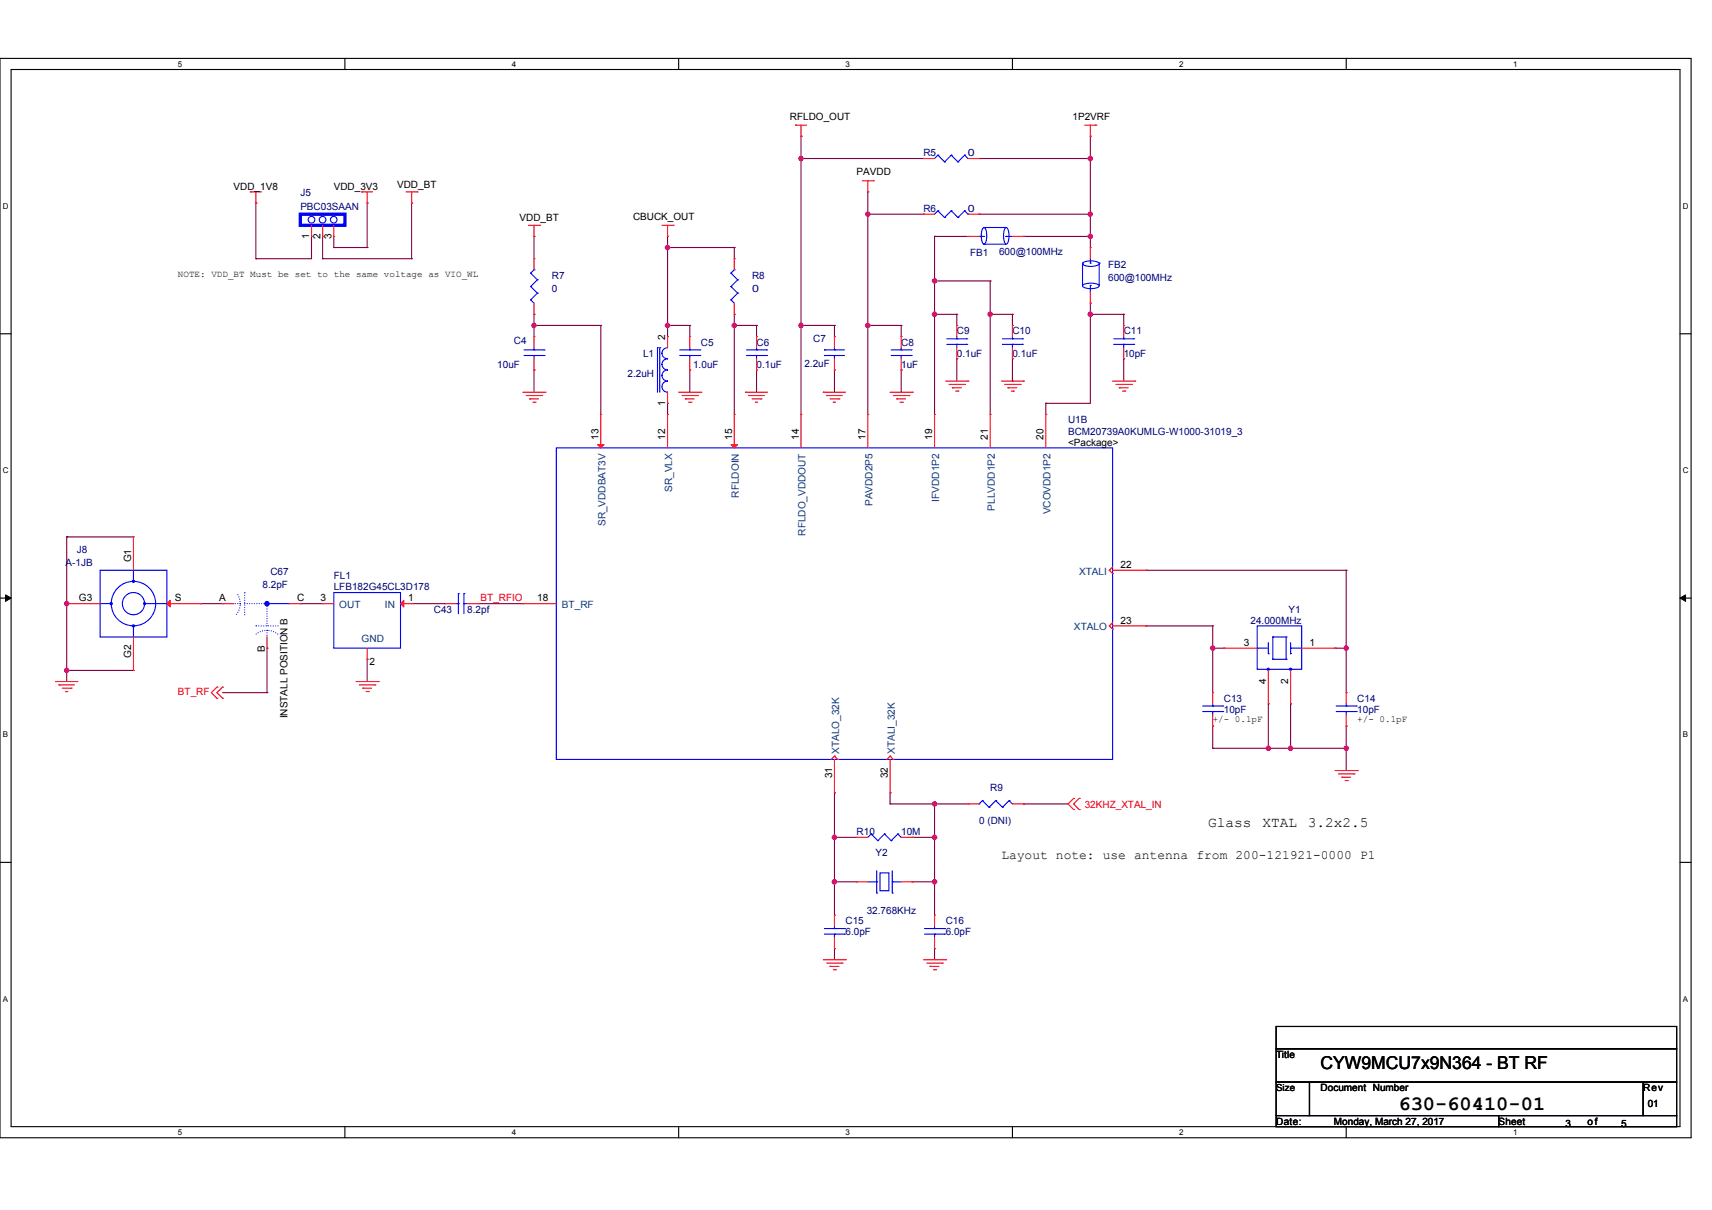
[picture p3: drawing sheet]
<svg xmlns="http://www.w3.org/2000/svg" width="297mm" height="210mm" viewBox="0 0 297 210" stroke-linecap="round" stroke-linejoin="round" font-family="sans-serif">
<path d="M0 10.1h293.4v187.3h-293.4zM1.9 12.1h289.6v183.3h-289.6z" fill="none" stroke="#000" stroke-width=".19"/>
<g fill="#fff">
<path d="M30.9 10.3h.7v1.6h-.7z"/>
<path d="M30.9 195.6h.7v1.6h-.7z"/>
</g>
<path d="M59.8 10.1v2M59.8 195.4v2" fill="none" stroke="#000" stroke-width=".19"/>
<g fill="#fff">
<path d="M88.8 10.3h.7v1.6h-.7z"/>
<path d="M88.8 195.6h.7v1.6h-.7z"/>
</g>
<path d="M117.8 10.1v2M117.8 195.4v2" fill="none" stroke="#000" stroke-width=".19"/>
<g fill="#fff">
<path d="M146.7 10.3h.8v1.6h-.8z"/>
<path d="M146.7 195.6h.8v1.6h-.8z"/>
</g>
<path d="M175.7 10.1v2M175.7 195.4v2" fill="none" stroke="#000" stroke-width=".19"/>
<g fill="#fff">
<path d="M204.6 10.3h.8v1.6h-.8z"/>
<path d="M204.6 195.6h.8v1.6h-.8z"/>
</g>
<path d="M233.6 10.1v2M233.6 195.4v2" fill="none" stroke="#000" stroke-width=".19"/>
<g fill="#fff">
<path d="M262.5 10.3h.8v1.6h-.8z"/>
<path d="M262.5 195.6h.8v1.6h-.8z"/>
<path d="M.5 35h1v1.5h-1z"/>
<path d="M292 35h1v1.5h-1z"/>
<path d="M.5 80.8h1v1.6h-1z"/>
<path d="M292 80.8h1v1.6h-1z"/>
</g>
<path d="M0 57.9h1.9M291.5 57.9h1.9" fill="none" stroke="#000" stroke-width=".19"/>
<g fill="#fff">
<path d="M.5 126.7h.9v1.5h-.9z"/>
<path d="M292 126.7h.9v1.5h-.9z"/>
</g>
<path d="M0 103.8h1.9M291.5 103.8h1.9" fill="none" stroke="#000" stroke-width=".19"/>
<path d="M1 103.2l.9 .6-.9 .5zM291.5 103.8l.9-.6v1.1z" fill="#000" stroke="#000" stroke-width=".17"/>
<g fill="#fff">
<path d="M.5 172.5h.9v1.6h-.9z"/>
<path d="M292 172.5h.9v1.6h-.9z"/>
</g>
<path d="M0 149.6h1.9M291.5 149.6h1.9M221.4 178.1h69.5v3.8h-69.5zM221.4 181.9h69.5v5.8h-69.5zM221.4 187.7h5.8v5.8h-5.8zM221.4 193.5h38.6v1.9h-38.6zM227.2 187.7h57.9v5.8h-57.9zM260 193.5h30.9v1.9h-30.9zM285.1 187.7h5.8v5.8h-5.8z" fill="none" stroke="#000" stroke-width=".19"/>
<g fill="none" stroke="#800040" stroke-width=".19">
<path d="M44.4 35.2h.1M44.4 35.2v9.7M63.7 35.2h.1M63.7 35.2v7.7M71.4 35.2h.1M71.4 35.2v9.7M139 23.6h.1M139 27.5h.1M139 23.6v48.3M139 27.5h21.2M150.6 33.3h.1M150.6 37.2h.1"/>
<path d="M150.6 33.3v38.6M150.6 37.2h9.6M169.9 27.5h.1M169.9 37.2h.1M169.9 27.5h19.3M169.9 37.2h19.3M189.2 23.6h.1M189.2 27.5h.1M189.2 37.2h.1M189.2 23.6v19.3M44.4 44.9h.1M54 41h.1"/>
<path d="M54 41v3.9h-9.6M56 44.9h.1M56 44.9h15.4M56 41v3.9M57.9 42.9h.1M57.9 42.9h5.8M57.9 41v1.9M63.7 42.9h.1M71.4 44.9h.1M92.7 56.5h.1M92.7 54.5h.1M92.7 41h.1"/>
<path d="M92.7 56.5h11.5M92.7 41v3.9M92.7 54.5v3.9M104.2 56.5h.1M104.2 56.5v15.4M115.8 56.5h.1M115.8 41h.1M115.8 42.9h.1M115.8 56.5h3.9M115.8 41v17.4M115.8 42.9h11.6M119.7 56.5h.1"/>
<path d="M119.7 56.5v1.9M127.4 56.5h.1M127.4 42.9h.1M127.4 54.5h.1M127.4 56.5h3.9M127.4 42.9v2M127.4 54.5v17.4M131.3 56.5h.1M131.3 56.5v1.9M139 56.5h.1M139 56.5h5.8M144.8 56.5h.1"/>
<path d="M144.8 56.5v1.9M150.6 56.5h.1M150.6 56.5h5.8M156.4 56.5h.1M156.4 56.5v1.9M162.1 41h.1M162.1 54.5h.1M162.1 48.7h.1M162.1 41v30.9M162.1 41h5.8M162.1 54.5h3.9M162.1 48.7h9.7"/>
<path d="M166 54.5h.1M166 54.5v2M171.8 54.5h.1M171.8 48.7h.1M171.8 54.5h3.9M171.8 48.7v23.2M175.7 54.5h.1M175.7 54.5v2M177.6 41h.1M177.6 41h11.6M189.2 54.5h.1M189.2 41h.1"/>
<path d="M189.2 52.6h.1M189.2 54.5h5.8M189.2 52.6v17.4h-7.7M195 54.5h.1M195 54.5v2M92.7 64.2h.1M92.7 64.2v3.8M115.8 70h.1M115.8 70v1.9M119.7 64.2h.1M119.7 64.2v3.8M131.3 64.2h.1"/>
<path d="M131.3 64.2v3.8M144.8 64.2h.1M144.8 64.2v3.8M156.4 64.2h.1M156.4 64.2v3.8M166 62.2h.1M166 62.2v3.9M175.7 66.1h.1M175.7 62.2v3.9M181.5 70h.1M181.5 70v1.9M195 62.2h.1"/>
<path d="M195 62.2v3.9M11.6 93.1h.1M11.6 93.1v25.1M11.6 93.1h11.6M198.8 98.9h.1M198.8 98.9h34.8M233.6 98.9h.1M233.6 98.9v21.3M11.6 104.7h.1M11.6 116.3h.1M11.6 116.3h11.6M34.7 104.7h.1"/>
<path d="M34.7 104.7h3.9M46.3 112.4h.1M46.3 112.4v7.8M52.1 104.7h.1M52.1 104.7h3.9M63.7 114.4h.1M63.7 114.4v3.8M71.4 104.7h5.8M77.2 104.7h.1M83 104.7h7.7M90.7 104.7h.1M198.8 108.6h.1"/>
<path d="M198.8 108.6h11.6M210.4 112.4h.1M210.4 108.6h.1M210.4 112.4h1.9M210.4 108.6v11.6M231.6 112.4h.1M231.6 112.4h2M233.6 112.4h.1M38.6 120.2h7.7M46.3 120.2h.1M144.8 137.5h.1M144.8 137.5v21.3"/>
<path d="M154.4 137.5h.1M154.4 139.5h.1M154.4 137.5v2M154.4 139.5h13.5M162.1 139.5h.1M162.1 139.5v19.3M177.6 139.5h.1M177.6 139.5h7.7M210.4 126h.1M210.4 129.8h.1M210.4 126v3.8M210.4 129.8h23.2"/>
<path d="M220.1 122.1h.1M220.1 129.8h.1M220.1 122.1v7.7M223.9 122.1h.1M223.9 129.8h.1M223.9 122.1v7.7M233.6 129.8h.1M233.6 126h.1M233.6 126v7.7M144.8 153h.1M144.8 145.3h.1M144.8 153h3.8"/>
<path d="M144.8 145.3h3.8M158.3 153h.1M158.3 145.3h.1M158.3 153h3.8M158.3 145.3h3.8M162.1 145.3h.1M162.1 153h.1M144.8 164.6h.1M144.8 164.6v1.9M162.1 164.6h.1M162.1 164.6v1.9"/>
</g>
<g fill="#f0f" stroke="#f0f" stroke-width=".19">
<circle cx="92.6" cy="56.5" r=".38"/>
<circle cx="115.8" cy="56.5" r=".38"/>
<circle cx="150.6" cy="37.2" r=".38"/>
<circle cx="150.6" cy="56.5" r=".38"/>
<circle cx="139" cy="56.5" r=".38"/>
<circle cx="162.1" cy="54.5" r=".38"/>
<circle cx="189.2" cy="41" r=".38"/>
<circle cx="171.8" cy="54.5" r=".38"/>
<circle cx="189.2" cy="54.5" r=".38"/>
<circle cx="144.8" cy="153" r=".38"/>
<circle cx="162.1" cy="153" r=".38"/>
<circle cx="162.1" cy="145.2" r=".38"/>
<circle cx="144.8" cy="145.2" r=".38"/>
<circle cx="162.1" cy="48.7" r=".38"/>
<circle cx="162.1" cy="139.5" r=".38"/>
<circle cx="127.4" cy="56.5" r=".38"/>
<circle cx="115.8" cy="42.9" r=".38"/>
<circle cx="210.4" cy="112.4" r=".38"/>
<circle cx="223.9" cy="129.8" r=".38"/>
<circle cx="220.1" cy="129.8" r=".38"/>
<circle cx="233.6" cy="112.4" r=".38"/>
<circle cx="233.6" cy="129.8" r=".38"/>
<circle cx="189.2" cy="27.5" r=".38"/>
<circle cx="139" cy="27.5" r=".38"/>
<circle cx="189.2" cy="37.2" r=".38"/>
<circle cx="11.6" cy="116.3" r=".38"/>
<circle cx="11.6" cy="104.7" r=".38"/>
</g>
<g fill="none" stroke="#f00" stroke-width=".19">
<path d="M43.4 33.3h.1M43.4 33.3h2M44.4 35.2h.1M44.4 33.3v1.9M54 39.1v1.9M56 39.1v1.9M57.9 39.1v1.9M62.7 33.3h.1M62.7 33.3h2M63.7 35.2h.1M63.7 33.3v1.9M70.5 33.3h1.9"/>
<path d="M71.4 35.2h.1M71.4 33.3v1.9M72.4 33.3h.1M91.7 39.1h1.9M92.7 39.1v1.9M93.6 39.1h.1M114.9 39.1h1.9M115.8 39.1v1.9M116.8 39.1h.1M138 21.7h.1M138 21.7h2M139 23.6h.1"/>
<path d="M139 21.7v1.9M149.6 31.4h1.9M150.6 33.3h.1M150.6 31.4v1.9M151.5 31.4h.1M160.2 27.5h.1M160.2 37.2h.1M160.2 27.5h1.9M160.2 37.2h1.9M167.9 27.5h2M167.9 37.2h2M169.9 27.5h.1"/>
<path d="M169.9 37.2h.1M188.2 21.7h1.9M189.2 23.6h.1M189.2 21.7v1.9M190.1 21.7h.1M54 41h.1M56 41h.1M57.9 41h.1M92.7 41h.1M92.7 58.4h.1M92.7 54.5h.1M92.7 44.9h.1"/>
<path d="M92.7 44.9v1.9M92.7 52.6v1.9M92.7 58.4v1.9M115.8 41h.1M115.8 58.4h.1M115.8 58.4v1.9M119.7 58.4h.1M119.7 58.4v1.9M127.4 54.5h.1M127.4 44.9h.1M127.4 44.9v1.9M127.4 52.6v1.9"/>
<path d="M131.3 58.4h.1M131.3 58.4v1.9M144.8 58.4h.1M144.8 58.4v1.9M156.4 58.4h.1M156.4 58.4v1.9M166 56.5h.1M166 56.5v1.9M167.9 41h.1M167.9 41h2M175.7 56.5h.1M175.7 56.5v1.9"/>
<path d="M175.7 41h1.9M177.6 41h.1M189.2 52.6h.1M189.2 42.9h.1M189.2 42.9v2M189.2 50.7v1.9M195 56.5h.1M195 56.5v1.9M90.7 68h3.9M91.3 68.6h2.7M91.9 69.2h.1M91.9 69.2h1.5"/>
<path d="M92.5 69.8h.3M92.7 64.2h.1M92.7 62.2v2M92.8 69.8h.1M94 68.6h.1M94.6 68h.1M104.2 71.9h.1M104.2 71.9v5.8M115.8 70h.1M115.8 71.9h.1M115.8 68v2M115.8 71.9v5.8"/>
<path d="M117.8 68h3.8M118.3 68.6h2.7M118.9 69.2h.1M118.9 69.2h1.5M119.5 69.8h.4M119.7 64.2h.1M119.7 62.2v2M119.9 69.8h.1M121 68.6h.1M121.6 68h.1M127.4 71.9h.1M127.4 71.9v5.8"/>
<path d="M129.3 68h.1M129.3 68h3.9M129.9 68.6h.1M129.9 68.6h2.7M130.5 69.2h1.5M131.1 69.8h.1M131.1 69.8h.4M131.3 64.2h.1M131.3 62.2v2M132 69.2h.1M139 71.9h.1M139 71.9v5.8"/>
<path d="M142.8 68h.1M142.8 68h3.9M143.4 68.6h.1M143.4 68.6h2.7M144 69.2h1.6M144.6 69.8h.1M144.6 69.8h.4M144.8 64.2h.1M144.8 62.2v2M145.6 69.2h.1M150.6 71.9h.1M150.6 71.9v5.8"/>
<path d="M154.4 68h3.9M155 68.6h2.7M155.6 69.2h.1M155.6 69.2h1.5M156.2 69.8h.3M156.4 64.2h.1M156.4 62.2v2M156.5 69.8h.1M157.7 68.6h.1M158.3 68h.1M162.1 71.9h.1M162.1 71.9v5.8"/>
<path d="M164.1 66.1h3.8M164.7 66.7h2.7M165.2 67.3h.1M165.2 67.3h1.6M165.8 67.8h.4M166 62.2h.1M166 60.3v1.9M166.2 67.8h.1M167.4 66.7h.1M167.9 66.1h.1M171.8 71.9h.1M171.8 71.9v5.8"/>
<path d="M173.7 66.1h3.9M174.3 66.7h2.7M174.9 67.3h.1M174.9 67.3h1.5M175.5 67.8h.4M175.7 62.2h.1M175.7 60.3v1.9M175.9 67.8h.1M177 66.7h.1M177.6 66.1h.1M181.5 71.9h.1M181.5 71.9v5.8"/>
<path d="M193 66.1h3.9M193.6 66.7h2.7M194.2 67.3h.1M194.2 67.3h1.5M194.8 67.8h.4M195 62.2h.1M195 60.3v1.9M195.2 67.8h.1M196.3 66.7h.1M196.9 66.1h.1M23.2 93.1h.1M23.2 93.1v5.8"/>
<path d="M192.5 98.9h.1M192.5 98.9l.5 .6M193 99.5h.1M193 98.4l-.5 .5M193 98.9h5.8M198.8 98.9h.1M9.7 118.2h.1M9.7 118.2h3.8M10.2 118.8h.1M10.2 118.8h2.7M10.8 119.4h1.6M11.4 120h.1"/>
<path d="M11.4 120h.4M11.6 104.7h.1M11.6 104.7h5.8M12.4 119.4h.1M23.2 116.3h.1M23.2 110.5v5.8M29 104.7h5.7M34.7 104.7h.1M37.6 119.2h.1M37.6 119.2l-.9 1 .9 .9M38.6 119.2h.1M38.6 104.7h.1"/>
<path d="M38.6 119.2l-1 1 1 .9M38.6 104.7h1.9M46.3 112.4h.1M46.3 110.5v1.9M50.2 104.7h1.9M52.1 104.7h.1M56 104.7h.1M56 104.7h1.9M61.8 118.2h3.8M62.3 118.8h2.7M62.9 119.4h.1M62.9 119.4h1.6"/>
<path d="M63.5 120h.4M63.7 114.4h.1M63.7 112.4v2M63.9 120h.1M65 118.8h.1M65.6 118.2h.1M69.5 104.7h1.9M71.4 104.7h.1M77.2 104.7h.1M77.2 104.7h1.9M81.1 104.7h1.9M83 104.7h.1"/>
<path d="M90.7 104.7h.1M90.7 104.7h5.8M192.5 108.6h.1M192.5 108.6l.5 .5M193 109.1h.1M193 108l-.5 .6M193 108.6h5.8M198.8 108.6h.1M212.3 112.4h.1M212.3 112.4h5.8M220.1 116.3v5.8M223.9 116.3v5.8"/>
<path d="M225.8 112.4h5.8M231.6 112.4h.1M37.6 121.1h.1M38.6 121.1h.1M144.8 131.2h.1M144.8 137.5h.1M144.8 131.7v5.8M144.8 131.2l-.6 .5M144.8 131.2l.6 .5M145.4 131.7h.1M154.4 131.2h.1M154.4 137.5h.1"/>
<path d="M154.4 131.2l-.5 .5M154.4 131.2l.6 .5M154.4 131.7v5.8M155 131.7h.1M167.9 139.5h.1M167.9 139.5h2M175.7 139.5h1.9M177.6 139.5h.1M186.3 138.5h.1M186.3 138.5l-1 1 1 .9M187.2 138.5h.1M187.2 138.5l-.9 1 .9 .9"/>
<path d="M210.4 120.2h.1M210.4 126h.1M210.4 120.2v1.9M210.4 124v2M220.1 122.1h.1M223.9 122.1h.1M231.6 133.7h3.9M232.2 134.3h2.7M232.8 134.8h.1M232.8 134.8h1.5M233.4 135.4h.4M233.6 120.2h.1"/>
<path d="M233.6 126h.1M233.6 120.2v1.9M233.6 124v2M233.8 135.4h.1M234.9 134.3h.1M235.5 133.7h.1M144.8 158.8h.1M144.8 158.8v1.9M148.6 153h.1M148.6 145.3h.1M148.6 153h2M148.6 145.3h2"/>
<path d="M156.4 153h1.9M156.4 145.3h1.9M158.3 153h.1M158.3 145.3h.1M162.1 158.8h.1M162.1 158.8v1.9M186.3 140.4h.1M187.2 140.4h.1M142.8 166.5h3.9M143.4 167.1h2.7M144 167.6h.1M144 167.6h1.6"/>
<path d="M144.6 168.2h.4M144.8 164.6h.1M144.8 162.6v2M145 168.2h.1M146.1 167.1h.1M146.7 166.5h.1M160.2 166.5h3.9M160.8 167.1h2.7M161.4 167.6h.1M161.4 167.6h1.5M162 168.2h.3M162.1 164.6h.1"/>
<path d="M162.1 162.6v2M162.3 168.2h.1M163.5 167.1h.1M164.1 166.5h.1"/>
</g>
<g fill="none" stroke="#00f" stroke-width=".19" stroke-dasharray="0 .4">
<path d="M40.5 104.7h.1M41 106.6l.4-.7 .3-1.2M41.7 104.7l-.1-.8-.6-1.1M41.7 104.7h-1.2M42.5 104.7h3.8M42.5 106.7v-3.9M42.5 102.8h.1M44.4 108.6h.1M46.3 108.6v-3.9M46.3 104.7h.1M46.3 109.4v1.1M46.3 110.5h.1"/>
<path d="M46.3 109.4l-.8 .1-1.1 .5M48.2 110l-.7-.4-1.2-.2M48.3 108.6h-3.9"/>
</g>
<g fill="#00f" stroke="#00f" stroke-width=".19">
<circle cx="46.3" cy="104.7" r=".38"/>
<circle cx="23.2" cy="108.6" r=".19"/>
<circle cx="23.2" cy="100.9" r=".19"/>
<circle cx="25.1" cy="104.7" r=".19"/>
<circle cx="19.3" cy="104.7" r=".19"/>
<circle cx="223.9" cy="116.1" r=".19"/>
<circle cx="220.1" cy="116.1" r=".19"/>
</g>
<g fill="none" stroke="#00f" stroke-width=".19">
<path d="M162.7 26.9h.1M162.7 36.6h.1M162.7 26.9l-.6 .6M162.7 26.9l1.2 1.2M162.7 36.6l-.6 .6M162.7 36.6l1.2 1.1M163.9 28.1h.1M163.9 37.7h.1M165 26.9h.1M165 36.6h.1M165 26.9l-1.1 1.2M165 26.9l1.2 1.2"/>
<path d="M165 36.6l-1.1 1.1M165 36.6l1.2 1.1M166.2 28.1h.1M166.2 37.7h.1M167.4 26.9h.1M167.4 36.6h.1M167.4 26.9l-1.2 1.2M167.4 26.9l.5 .6M167.4 36.6l-1.2 1.1M167.4 36.6l.5 .6M167.9 27.5h.1M167.9 37.2h.1"/>
<path d="M170.5 39.6l.2-.1a2.48 2.48 0 0 1 .2 2.7l-.2 .2a2.48 2.48 0 0 1-.2-2.8zM170.6 39.5h.1M170.6 39.5h3.9M174.4 39.6l.2-.1a2.48 2.48 0 0 1 .2 2.7l-.2 .2a2.48 2.48 0 0 1-.2-2.8zM92.1 52h.1M92.1 49.7h.1M92.1 47.4h.1M92.1 52l.6 .6M92.1 49.7l1.1 1.2M92.1 47.4l1.1 1.1M92.7 46.8h.1M92.7 46.8l-.6 .6"/>
<path d="M93.2 50.9h.1M93.2 48.5h.1M93.2 50.9l-1.1 1.1M93.2 48.5l-1.1 1.2M126.8 52h.1M126.8 49.7h.1M126.8 47.4h.1M126.8 52l.6 .6M126.8 49.7l1.2 1.2M126.8 47.4l1.2 1.1M127.4 46.8h.1M127.4 46.8l-.6 .6"/>
<path d="M128 50.9h.1M128 48.5h.1M128 50.9l-1.2 1.1M128 48.5l-1.2 1.2M164.3 59.7h3.4M164.3 58.8h3.4M166 58.8h.1M166 59.7h.1M166 58.4v.4M166 59.7v.6M167.7 59.7h.1M167.7 58.8h.1"/>
<path d="M169.9 41h.7M170.6 42.4h.1M170.6 41h.1M170.6 42.4h3.9M173.9 59.7h3.5M173.9 58.8h3.5M174.5 41h.1M174.5 41h1.2M175.7 58.8h.1M175.7 59.7h.1M175.7 58.4v.4M175.7 59.7v.6"/>
<path d="M177.4 59.7h.1M177.4 58.8h.1M187.8 45.6h.1M187.8 45.6v3.9M187.9 49.4a3.2 3.2 0 0 1 2.7 0l.1 .2a2.48 2.48 0 0 1-2.8 .2l-.1-.2zM187.9 45.5a3.2 3.2 0 0 1 2.7 0l.1 .2a2.48 2.48 0 0 1-2.8 .2l-.1-.2zM189.2 49.5h.1M189.2 45.6h.1M189.2 44.9v.7M189.2 49.5v1.2M190.7 45.6h.1M190.7 45.6v3.9"/>
<path d="M193.2 59.7h3.5M193.2 58.8h3.5M195 58.8h.1M195 59.7h.1M195 58.4v.4M195 59.7v.6M196.7 59.7h.1M196.7 58.8h.1M90.9 61.7h3.5M90.9 60.7h3.5M92.7 60.7h.1M92.7 61.7h.1"/>
<path d="M92.7 60.3v.4M92.7 61.7v.5M94.4 61.7h.1M94.4 60.7h.1M96.5 77.7h96.5v54h-96.5zM114.1 60.3h.1M114.1 60.3v7.7M114.5 60.3h.1M114.5 60.3v7.7M115.8 64.2a.96 .96 0 0 0-.9 1v-.1a.96 .96 0 0 0 .9 1 .96 .96 0 0 0-.9 1 .96 .96 0 0 0 .9 .9M115.8 60.3a.96 .96 0 0 0-.9 1 .96 .96 0 0 0 .9 .9 .96 .96 0 0 0-.9 1 .96 .96 0 0 0 .9 1M117.9 61.7h3.5"/>
<path d="M117.9 60.7h3.5M119.7 60.7h.1M119.7 61.7h.1M119.7 60.3v.4M119.7 61.7v.5M121.4 61.7h.1M121.4 60.7h.1M129.5 61.7h3.5M129.5 60.7h3.5M131.3 60.7h.1M131.3 61.7h.1M131.3 60.3v.4"/>
<path d="M131.3 61.7v.5M133 61.7h.1M133 60.7h.1M143 61.7h.1M143 60.7h.1M143 61.7h3.5M143 60.7h3.5M144.8 60.7h.1M144.8 61.7h.1M144.8 60.3v.4M144.8 61.7v.5M154.6 61.7h3.5"/>
<path d="M154.6 60.7h3.5M156.4 60.7h.1M156.4 61.7h.1M156.4 60.3v.4M156.4 61.7v.5M158.1 61.7h.1M158.1 60.7h.1M17.4 98.9h11.6v11.6h-11.6zM23.2 98.9v2M17.4 104.7h1.9M19.3 104.7h.1M23.2 108.6h.1"/>
<path d="M23.2 100.9h.1M23.2 108.6v1.9M25.1 104.7h.1M25.1 104.7h3.9M46.3 104.7h3.9M50.2 104.7h.1M57.9 102.8h11.6v9.6h-11.6zM79.1 104.7h.4M79.5 104.7h.1M79.5 103h.1M79.5 103v3.5M80.5 103h.1"/>
<path d="M80.5 104.7h.1M80.5 104.7h.6M80.5 103v3.5M218.1 108.6h7.7v7.5h-7.7zM218.1 112.4h.1M218.1 112.4h2M220.1 113.4h.1M220.1 111.5v1.9M220.8 114.4h.1M220.8 110.5h.1M220.8 114.4h2.3M220.8 110.5v3.9"/>
<path d="M220.8 110.5h2.3M223.1 114.4h.1M223.1 110.5h.1M223.1 110.5v3.9M223.9 113.4h.1M223.9 112.4h.1M223.9 111.5v1.9M223.9 112.4h1.9M169.9 139.5h.1M170.5 138.9h.1M170.5 138.9l1.1 1.1M170.5 138.9l-.6 .6"/>
<path d="M172.8 138.9h.1M172.8 138.9l1.1 1.1M172.8 138.9l-1.2 1.1M175.1 138.9h.1M175.1 138.9l.6 .6M175.1 138.9l-1.2 1.1M208.7 123.4h3.4M208.7 122.5h3.4M210.4 122.5h.1M210.4 123.4h.1M210.4 122.1v.4M210.4 123.4v.6"/>
<path d="M212.1 123.4h.1M212.1 122.5h.1M231.8 123.4h3.5M231.8 122.5h3.5M233.6 122.5h.1M233.6 123.4h.1M233.6 122.1v.4M233.6 123.4v.6M235.3 123.4h.1M235.3 122.5h.1M150.6 153h1.5M151.2 144.7h.1"/>
<path d="M151.2 144.7l-.6 .6M151.2 144.7l1.1 1.1M152.1 153h.1M152.1 154.9h.1M152.1 151v3.9M152.3 145.8h.1M152.7 151.4h1.5v3.1h-1.5zM153.5 144.7h.1M153.5 144.7l-1.2 1.1M153.5 144.7l1.1 1.1M154.6 145.8h.1M154.8 153h.1"/>
<path d="M154.8 154.9h.1M154.8 153h1.6M154.8 151v3.9M155.8 144.7h.1M155.8 144.7l-1.2 1.1M155.8 144.7l.6 .6M156.4 145.3h.1M171.6 140h.1M173.9 140h.1M143 162h3.5M143 161.1h3.5M144.8 161.1h.1"/>
<path d="M144.8 162h.1M144.8 160.7v.4M144.8 162v.6M146.5 162h.1M146.5 161.1h.1M160.4 162h3.5M160.4 161.1h3.5M162.1 161.1h.1M162.1 162h.1M162.1 160.7v.4M162.1 162v.6M163.9 162h.1"/>
<path d="M163.9 161.1h.1"/>
<circle cx="54" cy="38.1" r=".57"/>
<circle cx="56" cy="38.1" r=".57"/>
<circle cx="57.9" cy="38.1" r=".57"/>
<circle cx="23.2" cy="104.7" r="3.9"/>
<circle cx="23.2" cy="104.7" r="1.93"/>
</g>
<g fill="#f00" stroke="#f00" stroke-width=".19">
<path d="M69.5 104.7l.6-.6v1.2z"/>
<path d="M29 104.7l.5-.6v1.2z"/>
<path d="M126.8 77.1h1.2l-.6 .6z"/>
<path d="M103.7 77.1h1.1l-.6 .6z"/>
</g>
<path d="M52.1 37.2h7.7v1.9h-7.7z" fill="none" stroke="#00f" stroke-width=".57"/>
<text font-size="3.5" x="242.6" y="192.6">630-60410-01</text>
<text font-size="3.1" x="229.1" y="185.5">CYW9MCU7x9N364 - BT RF</text>
<g font-size="2.5">
<text x="209.6" y="143.4">Glass</text>
<text x="219" y="143.4">XTAL</text>
<text x="226.9" y="143.4">3.2x2.5</text>
</g>
<text font-size="2.2" x="173.7" y="149">Layout note: use antenna from 200-121921-0000 P1</text>
<g font-size="1.7">
<text x="137.1" y="20.8">RFLDO_OUT</text>
<text x="186.1" y="20.8">1P2VRF</text>
<text x="40.5" y="32.9">VDD_1V8</text>
<text x="57.9" y="32.9">VDD_3V3</text>
<text x="68.9" y="32.5">VDD_BT</text>
<text x="148.6" y="30.4">PAVDD</text>
<text x="53.7" y="41.4" transform="rotate(-90 53.7 41.4)">1</text>
<text x="55.6" y="41.4" transform="rotate(-90 55.6 41.4)">2</text>
<text x="57.5" y="41.4" transform="rotate(-90 57.5 41.4)">3</text>
<text x="90.1" y="38.3">VDD_BT</text>
<text x="109.8" y="38.1">CBUCK_OUT</text>
<text x="115.4" y="59" transform="rotate(-90 115.4 59)">2</text>
<text x="115.4" y="70.4" transform="rotate(-90 115.4 70.4)">1</text>
<text x="103.8" y="76.3" transform="rotate(-90 103.8 76.3)">13</text>
<text x="115.4" y="76.3" transform="rotate(-90 115.4 76.3)">12</text>
<text x="127" y="76.3" transform="rotate(-90 127 76.3)">15</text>
<text x="138.6" y="76.3" transform="rotate(-90 138.6 76.3)">14</text>
<text x="150.2" y="76.3" transform="rotate(-90 150.2 76.3)">17</text>
<text x="161.8" y="76.3" transform="rotate(-90 161.8 76.3)">19</text>
<text x="171.4" y="76.3" transform="rotate(-90 171.4 76.3)">21</text>
<text x="181.1" y="76.3" transform="rotate(-90 181.1 76.3)">20</text>
<text x="185.3" y="77.3">&lt;Package&gt;</text>
<text x="22.8" y="97.6" transform="rotate(-90 22.8 97.6)">G1</text>
<text x="194.4" y="98.5">22</text>
<text x="13.7" y="104.3">G3</text>
<text x="30.3" y="104.3">S</text>
<text x="38" y="104.3">A</text>
<text x="51.5" y="104.3">C</text>
<text x="55.6" y="104.3">3</text>
<text x="70.8" y="104.3">1</text>
<text x="93.2" y="104.3">18</text>
<text x="45.9" y="113" transform="rotate(-90 45.9 113)">B</text>
<text x="194.4" y="108.2">23</text>
<text x="215.8" y="112">3</text>
<text x="227.2" y="112">1</text>
<text x="22.8" y="114.2" transform="rotate(-90 22.8 114.2)">G2</text>
<text x="64.1" y="115.4">2</text>
<text x="219.7" y="118.6" transform="rotate(-90 219.7 118.6)">4</text>
<text x="223.5" y="118.6" transform="rotate(-90 223.5 118.6)">2</text>
<text x="49.9" y="124.6" transform="rotate(-90 49.9 124.6)">INSTALL POSITION B</text>
<text x="144.4" y="135" transform="rotate(-90 144.4 135)">31</text>
<text x="154" y="135" transform="rotate(-90 154 135)">32</text>
<text x="221.4" y="183.5">Title</text>
<text x="221.4" y="189.2">Size</text>
<text x="229.1" y="189.3">Document Number</text>
<text x="285.1" y="189.3">Rev</text>
<text x="285.9" y="192">01</text>
<text x="221.4" y="195.1">Date:</text>
<text x="231.4" y="195.1">Monday, March 27, 2017</text>
<text x="260" y="195.1">Sheet</text>
<text x="271.6" y="195.5">3</text>
<text x="275.5" y="195.1">of</text>
<text x="281.3" y="195.5">5</text>
</g>
<g font-size="1.7" fill="#000080">
<text x="160.2" y="27.1">R5</text>
<text x="167.9" y="27.1">0</text>
<text x="52.1" y="34.1">J5</text>
<text x="52.1" y="36.4">PBC03SAAN</text>
<text x="160.2" y="36.8">R6</text>
<text x="167.9" y="36.8">0</text>
<text x="168.3" y="44.5">FB1</text>
<text x="173.3" y="44.3">600@100MHz</text>
<text x="192.3" y="46.4">FB2</text>
<text x="95.7" y="48.4">R7</text>
<text x="95.7" y="50.7">0</text>
<text x="130.5" y="48.4">R8</text>
<text x="130.5" y="50.7">0</text>
<text x="192.3" y="48.8">600@100MHz</text>
<text x="89.2" y="59.7">C4</text>
<text x="121.6" y="59.9">C5</text>
<text x="131.3" y="59.9">C6</text>
<text x="141.1" y="59.4">C7</text>
<text x="156.4" y="59.9">C8</text>
<text x="166" y="58">C9</text>
<text x="175.7" y="58">C10</text>
<text x="195" y="58">C11</text>
<text x="86.3" y="63.8">10uF</text>
<text x="108.9" y="65.3">2.2uH</text>
<text x="111.6" y="61.9">L1</text>
<text x="120.3" y="63.8">1.0uF</text>
<text x="131.3" y="63.8">0.1uF</text>
<text x="139.6" y="63.6">2.2uF</text>
<text x="156.4" y="63.8">1uF</text>
<text x="166" y="61.9">0.1uF</text>
<text x="175.7" y="61.9">0.1uF</text>
<text x="195" y="61.9">10pF</text>
<text x="185.3" y="73.5">U1B</text>
<text x="185.3" y="75.4">BCM20739A0KUMLG-W1000-31019_3</text>
<text x="13.3" y="95.8">J8</text>
<text x="11.4" y="98.2">A-1JB</text>
<text x="46.9" y="99.7">C67</text>
<text x="57.9" y="100.5">FL1</text>
<text x="45.6" y="102">8.2pF</text>
<text x="57.9" y="102.4">LFB182G45CL3D178</text>
<text x="75.3" y="106.3">C43</text>
<text x="81.1" y="106.3">8.2pf</text>
<text x="223.5" y="106.3">Y1</text>
<text x="217" y="108.2">24.000MHz</text>
<text x="212.3" y="121.7">C13</text>
<text x="212.3" y="123.6">10pF</text>
<text x="235.5" y="121.7">C14</text>
<text x="235.5" y="123.6">10pF</text>
<text x="171.8" y="137.2">R9</text>
<text x="169.9" y="143">0 (DNI)</text>
<text x="148.6" y="144.9">R10</text>
<text x="151.9" y="148.6">Y2</text>
<text x="156.4" y="144.9">10M</text>
<text x="146.7" y="160.3">C15</text>
<text x="150.4" y="158.6">32.768KHz</text>
<text x="164.1" y="160.3">C16</text>
<text x="146.7" y="162.3">6.0pF</text>
<text x="164.1" y="162.3">6.0pF</text>
</g>
<g font-size="1.7" fill="#004080">
<text x="116.6" y="85.4" transform="rotate(-90 116.6 85.4)">SR_VLX</text>
<text x="128.2" y="86.3" transform="rotate(-90 128.2 86.3)">RFLDOIN</text>
<text x="151.4" y="87.8" transform="rotate(-90 151.4 87.8)">PAVDD2P5</text>
<text x="163" y="87" transform="rotate(-90 163 87)">IFVDD1P2</text>
<text x="172.6" y="88.6" transform="rotate(-90 172.6 88.6)">PLLVDD1P2</text>
<text x="182.3" y="89.2" transform="rotate(-90 182.3 89.2)">VCOVDD1P2</text>
<text x="105" y="91.3" transform="rotate(-90 105 91.3)">SR_VDDBAT3V</text>
<text x="139.8" y="92.9" transform="rotate(-90 139.8 92.9)">RFLDO_VDDOUT</text>
<text x="187.2" y="99.7">XTALI</text>
<text x="58.9" y="105.5">OUT</text>
<text x="66.8" y="105.5">IN</text>
<text x="97.5" y="105.5">BT_RF</text>
<text x="62.7" y="111.4">GND</text>
<text x="186.3" y="109.4">XTALO</text>
<text x="145.6" y="130.8" transform="rotate(-90 145.6 130.8)">XTALO_32K</text>
<text x="155.2" y="130.8" transform="rotate(-90 155.2 130.8)">XTALI_32K</text>
</g>
<g font-size="1.7" fill="#f00">
<text x="83.4" y="104.2">BT_RFIO</text>
<text x="30.9" y="120.6">BT_RF</text>
<text x="188.2" y="140.2">32KHZ_XTAL_IN</text>
</g>
<g font-size="1.6">
<text x="30.9" y="48.1">NOTE: VDD_BT Must be set to the same voltage as VIO_WL</text>
<text x="210.4" y="125.3">+/- 0.1pF</text>
<text x="235.5" y="125.3">+/- 0.1pF</text>
</g>
<g font-size="1.4">
<text x="30.9" y="11.6">5</text>
<text x="88.8" y="11.6">4</text>
<text x="146.7" y="11.6">3</text>
<text x="204.6" y="11.6">2</text>
<text x="262.5" y="11.6">1</text>
<text x=".5" y="36.2">D</text>
<text x="292" y="36.2">D</text>
<text x=".5" y="82.1">C</text>
<text x="292" y="82.1">C</text>
<text x=".5" y="127.9">B</text>
<text x="292" y="127.9">B</text>
<text x=".5" y="173.8">A</text>
<text x="292" y="173.8">A</text>
<text x="30.9" y="196.9">5</text>
<text x="88.8" y="196.9">4</text>
<text x="146.7" y="196.9">3</text>
<text x="204.6" y="196.9">2</text>
<text x="262.5" y="196.9">1</text>
</g>
</svg>
